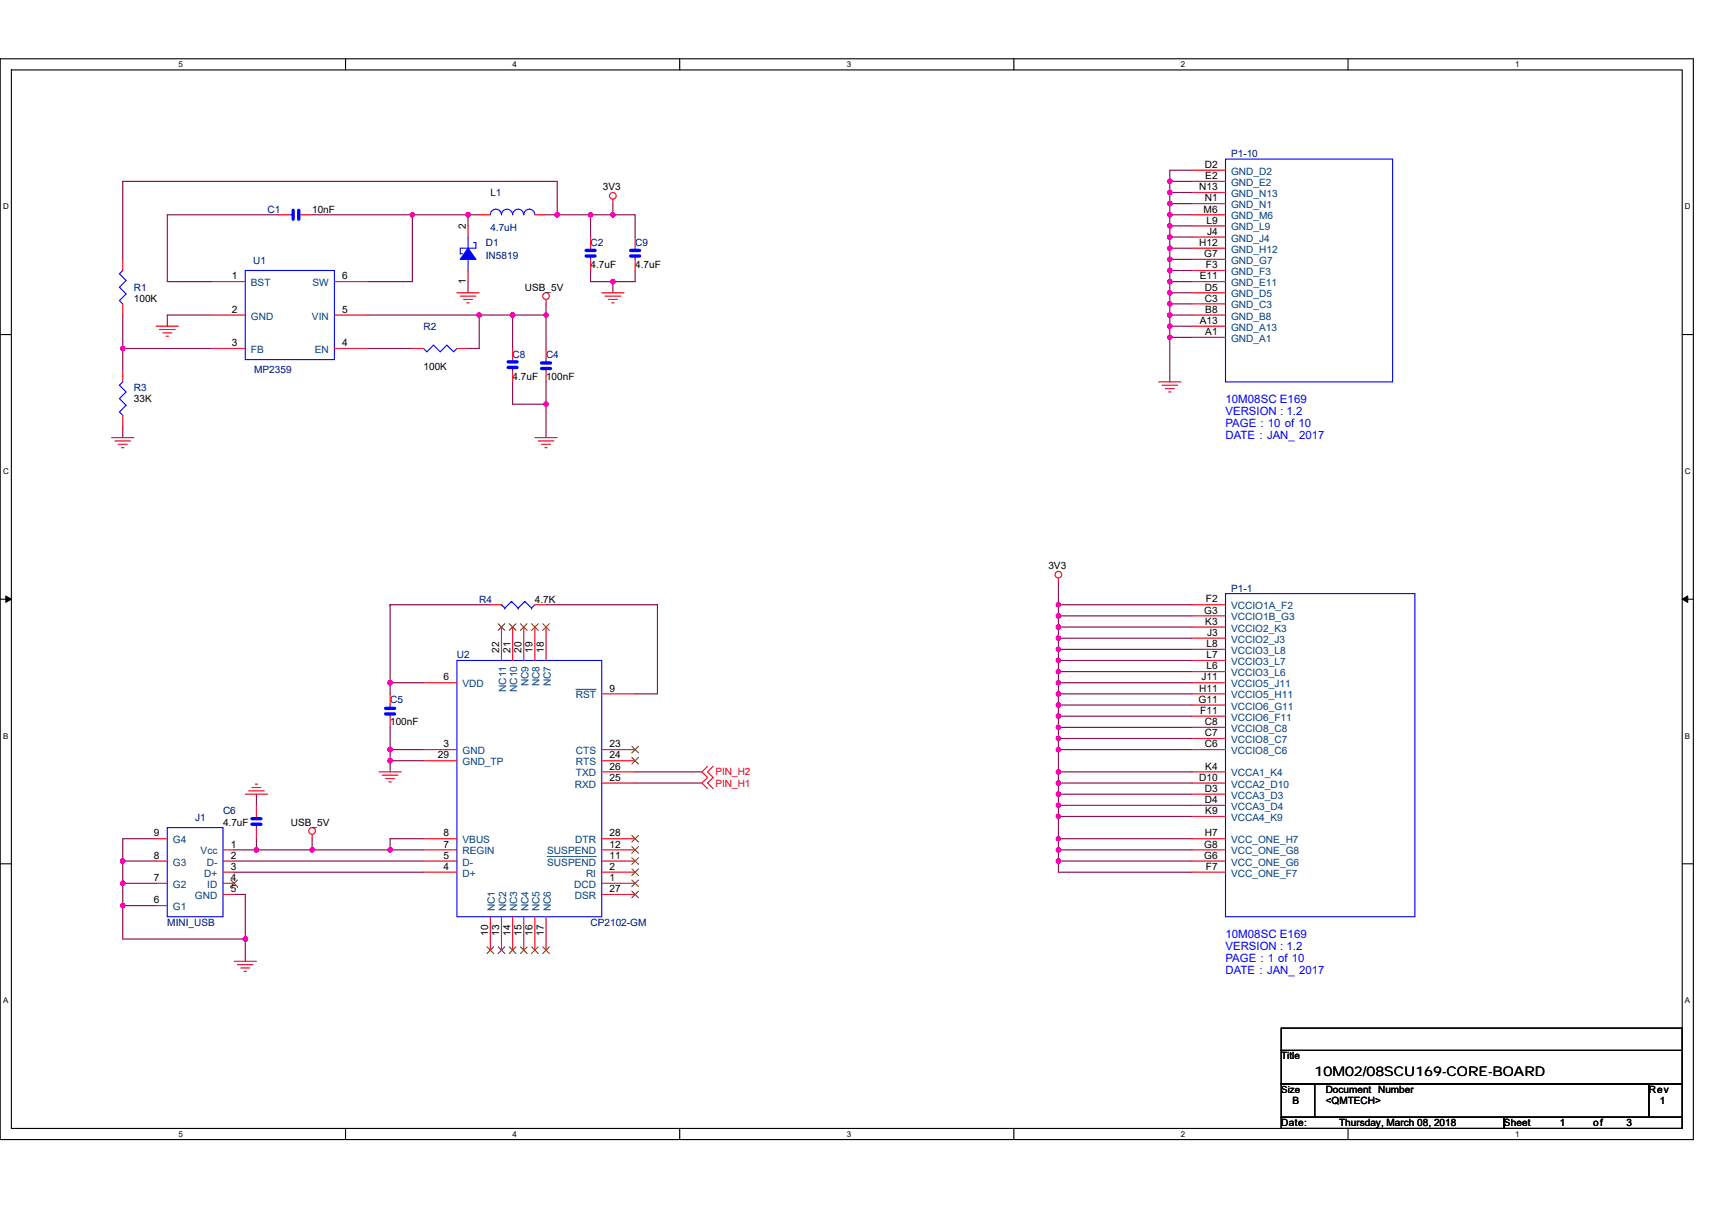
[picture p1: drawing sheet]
<svg xmlns="http://www.w3.org/2000/svg" width="297mm" height="210mm" viewBox="0 0 297 210" stroke-linecap="round" stroke-linejoin="round" font-family="sans-serif">
<path d="M0 10.2h293.5v187.2h-293.5zM2 12.1h289.5v183.4h-289.5z" fill="none" stroke="#000" stroke-width=".19"/>
<g fill="#fff">
<path d="M30.9 10.4h.8v1.5h-.8z"/>
<path d="M30.9 195.7h.8v1.5h-.8z"/>
</g>
<path d="M59.9 10.2v1.9M59.9 195.5v1.9" fill="none" stroke="#000" stroke-width=".19"/>
<g fill="#fff">
<path d="M88.8 10.4h.8v1.5h-.8z"/>
<path d="M88.8 195.7h.8v1.5h-.8z"/>
</g>
<path d="M117.8 10.2v1.9M117.8 195.5v1.9" fill="none" stroke="#000" stroke-width=".19"/>
<g fill="#fff">
<path d="M146.7 10.4h.8v1.5h-.8z"/>
<path d="M146.7 195.7h.8v1.5h-.8z"/>
</g>
<path d="M175.7 10.2v1.9M175.7 195.5v1.9" fill="none" stroke="#000" stroke-width=".19"/>
<g fill="#fff">
<path d="M204.7 10.4h.7v1.5h-.7z"/>
<path d="M204.7 195.7h.7v1.5h-.7z"/>
</g>
<path d="M233.6 10.2v1.9M233.6 195.5v1.9" fill="none" stroke="#000" stroke-width=".19"/>
<g fill="#fff">
<path d="M262.6 10.4h.7v1.5h-.7z"/>
<path d="M262.6 195.7h.7v1.5h-.7z"/>
<path d="M.5 35h1v1.6h-1z"/>
<path d="M292 35h1v1.6h-1z"/>
<path d="M.5 80.9h1v1.5h-1z"/>
<path d="M292 80.9h1v1.5h-1z"/>
</g>
<path d="M0 58h2M291.5 58h2" fill="none" stroke="#000" stroke-width=".19"/>
<g fill="#fff">
<path d="M.5 126.7h.9v1.6h-.9z"/>
<path d="M292 126.7h.9v1.6h-.9z"/>
</g>
<path d="M0 103.8h2M291.5 103.8h2" fill="none" stroke="#000" stroke-width=".19"/>
<path d="M1 103.3l1 .5-1 .6zM291.5 103.8l1-.5v1.1z" fill="#000"/>
<path d="M1 103.3l1 .5-1 .6zM291.5 103.8l1-.5v1.1z" fill="none" stroke="#000" stroke-width=".17"/>
<g fill="#fff">
<path d="M.5 172.6h.9v1.5h-.9z"/>
<path d="M292 172.6h.9v1.5h-.9z"/>
</g>
<path d="M0 149.7h2M291.5 149.7h2M222 178.1h69.5v3.9h-69.5zM222 182h69.5v5.8h-69.5zM222 187.8h5.8v5.8h-5.8zM222 193.6h38.6v1.9h-38.6zM227.8 187.8h57.9v5.8h-57.9zM260.6 193.6h30.9v1.9h-30.9zM285.7 187.8h5.8v5.8h-5.8z" fill="none" stroke="#000" stroke-width=".19"/>
<g fill="none" stroke="#800040" stroke-width=".19">
<path d="M48.3 37.2h-19.3v11.6h7.7M54.1 37.2h17.4M71.5 37.2v11.6h-7.8M71.5 37.2h9.6M81.1 37.2h1.9M81.1 37.2v1.9M94.6 37.2h2M96.6 37.2v-5.8h-75.3v13.5M96.6 37.2h5.8M102.4 37.2v3.9M102.4 37.2h3.8M106.2 37.2h3.9v3.9"/>
<path d="M106.2 35.3v1.9M202.7 39.1h3.9M202.7 31.4h3.9M202.7 39.1v2M202.7 31.4v2M206.6 29.5h-3.9v1.9M206.6 37.2h-3.9v1.9M206.6 35.3h-3.9v1.9M206.6 33.4h-3.9v1.9M21.3 54.6v5.8h15.4M36.7 54.6h-7.7v1.9M63.7 54.6h19.3"/>
<path d="M81.1 48.8v1.9M83 54.6v5.8h-1.9M83 54.6h5.8M88.8 54.6v5.8M88.8 54.6h5.8M94.6 54.6v5.8M94.6 52.7v1.9M102.4 46.9v1.9h3.8M106.2 48.8v1.9M110.1 46.9v1.9h-3.9M202.7 56.5h3.9M202.7 50.7h3.9"/>
<path d="M202.7 46.9h3.9M202.7 43h3.9M202.7 56.5v1.9M202.7 54.6h3.9M202.7 54.6v1.9M202.7 50.7v2M202.7 46.9v1.9M202.7 43v1.9M206.6 58.4h-3.9v7.8M206.6 52.7h-3.9v1.9M206.6 48.8h-3.9v1.9M206.6 44.9h-3.9v2"/>
<path d="M206.6 41.1h-3.9v1.9M21.3 73.9v1.9M21.3 60.4v3.8M63.7 60.4h7.8M88.8 66.2v3.8h5.8M94.6 70v5.8M94.6 66.2v3.8M67.6 104.8h.1M67.6 104.8h17.4M67.6 118.3h5.8M67.6 118.3v1.9M67.6 104.8v13.5"/>
<path d="M94.6 104.8h19.3M113.9 104.8h.1M113.9 104.8v15.4h-3.8M183.4 100.9v3.9h23.2M183.4 106.7h23.2M183.4 104.8h.1M183.4 108.6h23.2M183.4 106.7v1.9M183.4 110.6h23.2M183.4 108.6v2M183.4 112.5h23.2M183.4 110.6v1.9"/>
<path d="M183.4 114.4h23.2M183.4 112.5v1.9M183.4 116.4h23.2M183.4 114.4v2M183.4 118.3h23.2M183.4 116.4v1.9M183.4 118.3v1.9M183.4 104.8v1.9M44.4 137.6v1.9M67.6 129.9v1.9M67.6 131.8h5.8M67.6 131.8v1.9"/>
<path d="M67.6 126v3.9M67.6 129.9h5.8M110.1 133.7h11.6M110.1 135.7h11.6M183.4 120.2h23.2M183.4 122.1h23.2M183.4 120.2v1.9M183.4 124.1h23.2M183.4 122.1v2M183.4 126h23.2M183.4 124.1v1.9M183.4 126v1.9h23.2"/>
<path d="M183.4 127.9v2h23.2M183.4 133.7h23.2M183.4 129.9v3.8M183.4 133.7v2M183.4 137.6h23.2M183.4 137.6v1.9M183.4 139.5v2M183.4 139.5h23.2M183.4 135.7v1.9M183.4 135.7h23.2M21.3 149.2v3.8M21.3 149.2h5.8"/>
<path d="M21.3 153v3.9M21.3 153h5.8M21.3 156.9h5.8M21.3 156.9v5.8h21.2M27.1 145.3h-5.8v3.9M40.6 151.1h32.8M40.6 149.2h32.8M40.6 155h1.9v7.7M40.6 147.2h3.8M44.4 145.3v1.9M44.4 147.2h9.7M54.1 147.2h13.5"/>
<path d="M54.1 145.3v1.9M67.6 147.2h5.8M73.4 145.3h-5.8v1.9M183.4 145.3h23.2M183.4 147.2h23.2M183.4 145.3v1.9M183.4 149.2h23.2M183.4 147.2v2M183.4 149.2v1.9h23.2M183.4 141.5h23.2M183.4 141.5v3.8M42.5 162.7v3.8"/>
</g>
<g fill="#f0f" stroke="#f0f" stroke-width=".19">
<circle cx="83" cy="54.6" r=".38"/>
<circle cx="88.8" cy="54.6" r=".38"/>
<circle cx="94.6" cy="54.6" r=".38"/>
<circle cx="94.6" cy="70" r=".38"/>
<circle cx="81.1" cy="37.2" r=".38"/>
<circle cx="71.5" cy="37.2" r=".38"/>
<circle cx="96.6" cy="37.2" r=".38"/>
<circle cx="21.3" cy="60.4" r=".38"/>
<circle cx="106.2" cy="37.2" r=".38"/>
<circle cx="102.3" cy="37.2" r=".38"/>
<circle cx="44.4" cy="147.2" r=".38"/>
<circle cx="67.6" cy="118.3" r=".38"/>
<circle cx="42.5" cy="162.7" r=".38"/>
<circle cx="21.3" cy="153" r=".38"/>
<circle cx="21.3" cy="149.2" r=".38"/>
<circle cx="21.3" cy="156.9" r=".38"/>
<circle cx="54.1" cy="147.2" r=".38"/>
<circle cx="67.6" cy="147.2" r=".38"/>
<circle cx="67.6" cy="131.8" r=".38"/>
<circle cx="67.6" cy="129.9" r=".38"/>
<circle cx="202.7" cy="58.4" r=".38"/>
<circle cx="202.7" cy="56.5" r=".38"/>
<circle cx="202.7" cy="54.6" r=".38"/>
<circle cx="202.7" cy="50.7" r=".38"/>
<circle cx="202.7" cy="52.7" r=".38"/>
<circle cx="202.7" cy="48.8" r=".38"/>
<circle cx="202.7" cy="46.9" r=".38"/>
<circle cx="202.7" cy="44.9" r=".38"/>
<circle cx="202.7" cy="43" r=".38"/>
<circle cx="202.7" cy="39.1" r=".38"/>
<circle cx="202.7" cy="41.1" r=".38"/>
<circle cx="202.7" cy="35.3" r=".38"/>
<circle cx="202.7" cy="37.2" r=".38"/>
<circle cx="202.7" cy="33.3" r=".38"/>
<circle cx="202.7" cy="31.4" r=".38"/>
<circle cx="183.4" cy="106.7" r=".38"/>
<circle cx="183.4" cy="104.8" r=".38"/>
<circle cx="183.4" cy="108.6" r=".38"/>
<circle cx="183.4" cy="110.6" r=".38"/>
<circle cx="183.4" cy="112.5" r=".38"/>
<circle cx="183.4" cy="114.4" r=".38"/>
<circle cx="183.4" cy="116.4" r=".38"/>
<circle cx="183.4" cy="118.3" r=".38"/>
<circle cx="183.4" cy="120.2" r=".38"/>
<circle cx="183.4" cy="122.1" r=".38"/>
<circle cx="183.4" cy="124.1" r=".38"/>
<circle cx="183.4" cy="126" r=".38"/>
<circle cx="183.4" cy="129.9" r=".38"/>
<circle cx="183.4" cy="127.9" r=".38"/>
<circle cx="183.4" cy="133.7" r=".38"/>
<circle cx="183.4" cy="145.3" r=".38"/>
<circle cx="183.4" cy="147.2" r=".38"/>
<circle cx="183.4" cy="149.2" r=".38"/>
<circle cx="106.2" cy="48.8" r=".38"/>
<circle cx="183.4" cy="135.7" r=".38"/>
<circle cx="183.4" cy="137.6" r=".38"/>
<circle cx="183.4" cy="141.4" r=".38"/>
<circle cx="183.4" cy="139.5" r=".38"/>
</g>
<g fill="none" stroke="#f00" stroke-width=".19">
<path d="M48.3 37.2h1.9M52.2 37.2h1.9M81.1 39.1v2M83 37.2h2M92.7 37.2h1.9M106.2 34.5v.8M206.6 29.5h5.8M206.6 31.4h5.8M206.6 33.4h5.8M206.6 35.3h5.8M206.6 37.2h5.8M206.6 39.1h5.8"/>
<path d="M21.3 52.7v1.9M21.3 44.9v2M27.1 56.5h3.8M27.6 57.1h2.7M28.2 57.7h1.6M28.8 58.3h.4M36.7 48.8h5.8M36.7 54.6h5.8M58 54.6h5.7M58 48.8h5.7M79.2 50.7h3.8M79.8 51.3h2.7"/>
<path d="M80.3 51.9h1.6M80.9 52.5h.4M81.1 46.9v1.9M94.6 51.9v.8M102.4 41.1v1.9M102.4 44.9v2M104.3 50.7h3.8M104.9 51.3h2.7M105.4 51.9h1.6M106 52.5h.4M110.1 41.1v1.9M110.1 44.9v2"/>
<path d="M206.6 41.1h5.8M206.6 43h5.8M206.6 44.9h5.8M206.6 46.9h5.8M206.6 48.8h5.8M206.6 50.7h5.8M206.6 52.7h5.8M206.6 54.6h5.8M206.6 56.5h5.8M206.6 58.4h5.8M19.3 75.8h3.9M19.9 76.4h2.7"/>
<path d="M20.5 77h1.5M21.1 77.6h.4M21.3 72v1.9M21.3 64.2v2M36.7 60.4h5.8M58 60.4h5.7M71.5 60.4h1.9M79.2 60.4h1.9M88.8 60.4v1.9M88.8 64.2v2M92.7 75.8h3.9M93.3 76.4h2.7"/>
<path d="M93.9 77h1.5M94.4 77.6h.4M94.6 64.2v2M94.6 60.4v1.9M200.8 66.2h3.9M201.4 66.7h2.7M202 67.3h1.5M202.5 67.9h.4M73.4 118.3h5.8M85 104.8h1.9M86.9 108.6v5.8M88.8 108.6v5.8"/>
<path d="M90.8 108.6v5.8M92.7 104.8h1.9M92.7 108.6v5.8M94.6 108.6v5.8M183.4 100.1v.8M206.6 104.8h5.8M206.6 106.7h5.8M206.6 108.6h5.8M206.6 110.6h5.8M206.6 112.5h5.8M206.6 114.4h5.8M206.6 116.4h5.8"/>
<path d="M206.6 118.3h5.8M42.5 137.6h3.9M43.1 137h2.7M43.7 136.4h1.5M44.2 135.9h.4M44.4 139.5v2M65.7 133.7h3.8M66.3 134.3h2.7M66.8 134.9h1.6M67.4 135.5h.4M67.6 124.1v1.9M67.6 120.2v1.9"/>
<path d="M73.4 129.9h5.8M73.4 131.8h5.8M104.3 120.2h5.8M104.3 129.9h5.8M104.3 131.8h5.8M104.3 135.7h5.8M104.3 133.7h5.8M122.6 132.8l-.9 .9 .9 1-.9 1 .9 .9M123.6 132.8l-1 .9 1 1-1 1 1 .9M206.6 120.2h5.8M206.6 122.1h5.8M206.6 124.1h5.8"/>
<path d="M206.6 126h5.8M206.6 127.9h5.8M206.6 129.9h5.8M206.6 133.7h5.8M206.6 135.7h5.8M206.6 137.6h5.8M206.6 139.5h5.8M27.1 149.2h1.9M27.1 145.3h1.9M27.1 153h1.9M27.1 156.9h1.9M38.6 147.2h2"/>
<path d="M38.6 149.2h2M38.6 151.1h2M38.6 153h2M38.6 155h2M44.4 143.4v1.9M54.1 144.5v.8M73.4 151.1h5.8M73.4 149.2h5.8M73.4 147.2h5.8M73.4 145.3h5.8M85 158.8v5.8M86.9 158.8v5.8"/>
<path d="M88.8 158.8v5.8M90.8 158.8v5.8M92.7 158.8v5.8M94.6 158.8v5.8M104.3 153h5.8M104.3 151.1h5.8M104.3 149.2h5.8M104.3 147.2h5.8M104.3 155h5.8M104.3 145.3h5.8M206.6 141.5h5.8M206.6 145.3h5.8"/>
<path d="M206.6 147.2h5.8M206.6 149.2h5.8M206.6 151.1h5.8M40.6 166.5h3.8M41.2 167.1h2.7M41.7 167.7h1.6M42.3 168.3h.4"/>
<circle cx="106.2" cy="33.9" r=".58"/>
<circle cx="94.6" cy="51.3" r=".58"/>
<circle cx="183.4" cy="99.6" r=".58"/>
<circle cx="54.1" cy="144" r=".58"/>
</g>
<g fill="none" stroke="#00f" stroke-width=".58">
<path d="M50.8 36.4v1.6M51.8 36.4v1.6M101.6 44.4h1.5M101.6 43.4h1.5M109.3 44.4h1.5M109.3 43.4h1.5M88.1 63.7h1.5M88.1 62.7h1.5M93.9 63.8h1.5M93.9 62.9h1.5M66.8 123.7h1.6M66.8 122.7h1.6"/>
<path d="M43.7 142.8h1.5M43.7 141.8h1.5"/>
</g>
<g fill="none" stroke="#00f" stroke-width=".19">
<path d="M50.2 37.2h.6M51.8 37.2h.4M85 37.2a.96 .96 0 0 1 .9-1 .96 .96 0 0 1 1 1 .97 .97 0 0 1 1-1 .97 .97 0 0 1 .9 1 .97 .97 0 0 1 1-1 .97 .97 0 0 1 1 1 .97 .97 0 0 1 .9-1 .97 .97 0 0 1 1 1M212.4 27.6h28.9v38.6h-28.9zM21.3 46.9l-.6 .5 1.2 1.2-1.2 1.2 1.2 1.1-1.2 1.2 .6 .6M42.5 46.9h15.5v15.4h-15.5zM81.1 44.9v2M81.1 41.1v1.9M82.1 42h.4v1h-2.7v1h.4M102.4 44.4v.5M102.4 43v.4M110.1 44.4v.5"/>
<path d="M110.1 43v.4M21.3 66.2l-.6 .5 1.2 1.2-1.2 1.2 1.2 1.1-1.2 1.2 .6 .6M79.2 60.4l-.6 .6-1.2-1.2-1.1 1.2-1.2-1.2-1.1 1.2-.6-.6M88.8 63.7v.5M88.8 62.3v.4M94.6 63.8v.4M94.6 62.3v.6M79.2 114.4h25.1v44.4h-25.1zM86.9 104.8h.1M86.9 104.8l.6 .6M87.5 105.4h.1M88.6 104.2h.1"/>
<path d="M88.6 104.2l-1.1 1.2M88.6 104.2l1.2 1.2M89.8 105.4h.1M91 104.2h.1M91 104.2l-1.2 1.2M91 104.2l1.1 1.2M92.1 105.4h.1M92.7 104.8l-.6 .6M212.4 102.8h32.8v56h-32.8zM67.6 123.7v.4M67.6 122.1v.6M29 143.4h9.6v15.4h-9.6z"/>
<path d="M44.4 142.8v.6M44.4 141.5v.3"/>
</g>
<path d="M81.1 43l1.4 1.9h-2.7z" fill-rule="evenodd" fill="#00f" stroke="#00f" stroke-width=".19"/>
<g fill="none" stroke="#804000" stroke-width=".17">
<path d="M86.3 108.1l1.2 1.1M87.5 108.1l-1.2 1.1M88.3 108.1l1.1 1.1M89.4 108.1l-1.1 1.1M90.2 108.1l1.2 1.1M91.3 108.1l-1.1 1.1M92.1 108.1l1.2 1.1M93.3 108.1l-1.2 1.1M94.1 108.1l1.1 1.1M95.2 108.1l-1.2 1.1M109.5 129.3l1.2 1.2M109.5 131.2l1.2 1.2"/>
<path d="M110.6 129.3l-1.1 1.2M110.6 131.2l-1.1 1.2M40 153.6h.1M40 152.5l1.2 1.1M41.2 152.5l-1.2 1.1M41.2 153.6h.1M109.5 152.5l1.2 1.1M109.5 150.5l1.2 1.2M109.5 148.6l1.2 1.2M109.5 146.7l1.2 1.1M109.5 154.4l1.2 1.1M109.5 144.7l1.2 1.2"/>
<path d="M110.6 152.5l-1.1 1.1M110.6 150.5l-1.1 1.2M110.6 148.6l-1.1 1.2M110.6 146.7l-1.1 1.1M110.6 154.4l-1.1 1.1M110.6 144.7l-1.1 1.2M84.4 164l1.2 1.2M85.6 164l-1.2 1.2M86.3 164l1.2 1.2M87.5 164l-1.2 1.2M88.3 164l1.1 1.2M89.4 164l-1.1 1.2"/>
<path d="M90.2 164l1.2 1.2M91.3 164l-1.1 1.2M92.1 164l1.2 1.2M93.3 164l-1.2 1.2M94.1 164l1.1 1.2M95.2 164l-1.2 1.2"/>
</g>
<path d="M99.8 119.4h3.5M94.8 148.4h8.5" fill="none" stroke="#004080" stroke-width=".17"/>
<text font-size="2.3" x="227.8" y="186.5">10M02/08SCU169-CORE-BOARD</text>
<g font-size="2" fill="#00f">
<text x="212.4" y="69.9">10M08SC E169</text>
<text x="212.4" y="71.9">VERSION : 1.2</text>
<text x="212.4" y="74">PAGE : 10 of 10</text>
<text x="212.4" y="76">DATE : JAN_ 2017</text>
<text x="212.4" y="162.6">10M08SC E169</text>
<text x="212.4" y="164.6">VERSION : 1.2</text>
<text x="212.4" y="166.6">PAGE : 1 of 10</text>
<text x="212.4" y="168.7">DATE : JAN_ 2017</text>
</g>
<g font-size="1.7">
<text x="208.8" y="29.1">D2</text>
<text x="104.5" y="33">3V3</text>
<text x="207.8" y="33">N13</text>
<text x="208.8" y="34.9">N1</text>
<text x="208.9" y="31">E2</text>
<text x="54.1" y="36.8">10nF</text>
<text x="80.7" y="39.7" transform="rotate(-90 80.7 39.7)">2</text>
<text x="208.6" y="36.8">M6</text>
<text x="209.1" y="38.7">L9</text>
<text x="209.2" y="40.7">J4</text>
<text x="102.4" y="46.5">4.7uF</text>
<text x="110.1" y="46.5">4.7uF</text>
<text x="207.8" y="42.6">H12</text>
<text x="208.7" y="44.5">G7</text>
<text x="209" y="46.5">F3</text>
<text x="23.2" y="52.3">100K</text>
<text x="40.2" y="48.4">1</text>
<text x="59.3" y="48.4">6</text>
<text x="80.7" y="49.2" transform="rotate(-90 80.7 49.2)">1</text>
<text x="91" y="50.4">USB_5V</text>
<text x="207.9" y="48.4">E11</text>
<text x="208.8" y="50.3">D5</text>
<text x="208.8" y="52.3">C3</text>
<text x="40.2" y="54.2">2</text>
<text x="40.2" y="60">3</text>
<text x="59.3" y="60">4</text>
<text x="59.3" y="54.2">5</text>
<text x="207.9" y="56.1">A13</text>
<text x="208.9" y="54.2">B8</text>
<text x="208.9" y="58.1">A1</text>
<text x="73.4" y="64.1">100K</text>
<text x="88.8" y="65.8">4.7uF</text>
<text x="94.6" y="65.8">100nF</text>
<text x="23.2" y="69.7">33K</text>
<text x="181.7" y="98.6">3V3</text>
<text x="92.7" y="104.4">4.7K</text>
<text x="208.7" y="106.3">G3</text>
<text x="209" y="104.4">F2</text>
<text x="86.5" y="113.1" transform="rotate(-90 86.5 113.1)">22</text>
<text x="88.4" y="113.1" transform="rotate(-90 88.4 113.1)">21</text>
<text x="90.4" y="113.1" transform="rotate(-90 90.4 113.1)">20</text>
<text x="92.3" y="113.1" transform="rotate(-90 92.3 113.1)">19</text>
<text x="94.2" y="113.1" transform="rotate(-90 94.2 113.1)">18</text>
<text x="208.9" y="108.2">K3</text>
<text x="209.1" y="112.1">L8</text>
<text x="209.2" y="110.2">J3</text>
<text x="76.9" y="117.9">6</text>
<text x="105.6" y="119.8">9</text>
<text x="207.8" y="119.8">H11</text>
<text x="208.2" y="117.9">J11</text>
<text x="209.1" y="114">L7</text>
<text x="209.1" y="116">L6</text>
<text x="67.6" y="125.6">100nF</text>
<text x="207.7" y="121.8">G11</text>
<text x="208" y="123.7">F11</text>
<text x="208.8" y="125.6">C8</text>
<text x="75.9" y="131.4">29</text>
<text x="76.9" y="129.5">3</text>
<text x="105.6" y="129.5">23</text>
<text x="105.6" y="131.4">24</text>
<text x="208.8" y="127.5">C7</text>
<text x="208.8" y="129.5">C6</text>
<text x="105.6" y="133.3">26</text>
<text x="105.6" y="135.3">25</text>
<text x="207.8" y="135.3">D10</text>
<text x="208.8" y="137.2">D3</text>
<text x="208.9" y="133.3">K4</text>
<text x="38.6" y="143">4.7uF</text>
<text x="50.4" y="143">USB_5V</text>
<text x="208.8" y="139.1">D4</text>
<text x="208.9" y="141.1">K9</text>
<text x="26.7" y="148.8">8</text>
<text x="26.7" y="144.9">9</text>
<text x="40" y="146.9">1</text>
<text x="40" y="148.8">2</text>
<text x="76.9" y="148.8">5</text>
<text x="76.9" y="146.9">7</text>
<text x="76.9" y="144.9">8</text>
<text x="105.6" y="148.8">11</text>
<text x="105.6" y="144.9">28</text>
<text x="105.6" y="146.9">12</text>
<text x="208.7" y="146.9">G8</text>
<text x="208.7" y="148.8">G6</text>
<text x="208.8" y="144.9">H7</text>
<text x="26.7" y="152.6">7</text>
<text x="40" y="150.7">3</text>
<text x="40" y="154.6">5</text>
<text x="40" y="152.6">4</text>
<text x="76.9" y="150.7">4</text>
<text x="105.6" y="150.7">2</text>
<text x="105.6" y="154.6">27</text>
<text x="105.6" y="152.6">1</text>
<text x="209" y="150.7">F7</text>
<text x="26.7" y="156.5">6</text>
<text x="84.6" y="162.1" transform="rotate(-90 84.6 162.1)">10</text>
<text x="86.5" y="162.1" transform="rotate(-90 86.5 162.1)">13</text>
<text x="88.4" y="162.1" transform="rotate(-90 88.4 162.1)">14</text>
<text x="90.4" y="162.1" transform="rotate(-90 90.4 162.1)">15</text>
<text x="92.3" y="162.1" transform="rotate(-90 92.3 162.1)">16</text>
<text x="94.2" y="162.1" transform="rotate(-90 94.2 162.1)">17</text>
<text x="222" y="183.6">Title</text>
<text x="222" y="189.3">Size</text>
<text x="224" y="191.3">B</text>
<text x="229.8" y="189.4">Document Number</text>
<text x="229.8" y="191.3">&lt;QMTECH&gt;</text>
<text x="285.7" y="189.4">Rev</text>
<text x="287.7" y="191.3">1</text>
<text x="222" y="195.1">Date:</text>
<text x="232.1" y="195.1">Thursday, March 08, 2018</text>
<text x="260.6" y="195.1">Sheet</text>
<text x="270.3" y="195.1">1</text>
<text x="276.1" y="195.1">of</text>
<text x="281.9" y="195.1">3</text>
</g>
<g font-size="1.7" fill="#000080">
<text x="213.3" y="27.2">P1-10</text>
<text x="85" y="34">L1</text>
<text x="46.4" y="36.8">C1</text>
<text x="85" y="39.9">4.7uH</text>
<text x="43.9" y="45.7">U1</text>
<text x="84.2" y="42.6">D1</text>
<text x="84.2" y="45">IN5819</text>
<text x="102.4" y="42.6">C2</text>
<text x="110.1" y="42.6">C9</text>
<text x="23.2" y="50.4">R1</text>
<text x="73.4" y="57.1">R2</text>
<text x="44.1" y="64.6">MP2359</text>
<text x="88.8" y="61.9">C8</text>
<text x="94.6" y="61.9">C4</text>
<text x="23.2" y="67.7">R3</text>
<text x="83" y="104.4">R4</text>
<text x="213.3" y="102.5">P1-1</text>
<text x="79.2" y="114.1">U2</text>
<text x="67.6" y="121.8">C5</text>
<text x="33.8" y="142.2">J1</text>
<text x="38.6" y="141.1">C6</text>
<text x="29" y="160.4">MINI_USB</text>
<text x="102.4" y="160.4">CP2102-GM</text>
</g>
<g font-size="1.7" fill="#004080">
<text x="213.3" y="30.3">GND_D2</text>
<text x="213.3" y="32.2">GND_E2</text>
<text x="213.3" y="34.1">GND_N13</text>
<text x="213.3" y="36.1">GND_N1</text>
<text x="213.3" y="38">GND_M6</text>
<text x="213.3" y="39.9">GND_L9</text>
<text x="213.3" y="41.9">GND_J4</text>
<text x="213.3" y="43.8">GND_H12</text>
<text x="213.3" y="45.7">GND_G7</text>
<text x="213.3" y="47.7">GND_F3</text>
<text x="43.5" y="49.6">BST</text>
<text x="54.2" y="49.6">SW</text>
<text x="213.3" y="49.6">GND_E11</text>
<text x="213.3" y="51.5">GND_D5</text>
<text x="213.3" y="53.4">GND_C3</text>
<text x="43.5" y="55.4">GND</text>
<text x="54.1" y="55.4">VIN</text>
<text x="213.3" y="55.4">GND_B8</text>
<text x="213.3" y="57.3">GND_A13</text>
<text x="213.3" y="59.2">GND_A1</text>
<text x="43.5" y="61.2">FB</text>
<text x="54.5" y="61.2">EN</text>
<text x="213.3" y="105.6">VCCIO1A_F2</text>
<text x="213.3" y="107.5">VCCIO1B_G3</text>
<text x="213.3" y="109.4">VCCIO2_K3</text>
<text x="213.3" y="111.4">VCCIO2_J3</text>
<text x="213.3" y="113.3">VCCIO3_L8</text>
<text x="80.2" y="119.1">VDD</text>
<text x="87.7" y="119.9" transform="rotate(-90 87.7 119.9)">NC11</text>
<text x="89.6" y="119.9" transform="rotate(-90 89.6 119.9)">NC10</text>
<text x="91.6" y="118.9" transform="rotate(-90 91.6 118.9)">NC9</text>
<text x="93.5" y="118.9" transform="rotate(-90 93.5 118.9)">NC8</text>
<text x="95.4" y="118.9" transform="rotate(-90 95.4 118.9)">NC7</text>
<text x="213.3" y="115.2">VCCIO3_L7</text>
<text x="213.3" y="117.1">VCCIO3_L6</text>
<text x="213.3" y="119.1">VCCIO5_J11</text>
<text x="99.8" y="121">RST</text>
<text x="213.3" y="121">VCCIO5_H11</text>
<text x="213.3" y="122.9">VCCIO6_G11</text>
<text x="213.3" y="124.9">VCCIO6_F11</text>
<text x="80.2" y="130.7">GND</text>
<text x="99.8" y="130.7">CTS</text>
<text x="213.3" y="126.8">VCCIO8_C8</text>
<text x="213.3" y="128.7">VCCIO8_C7</text>
<text x="213.3" y="130.7">VCCIO8_C6</text>
<text x="80.2" y="132.6">GND_TP</text>
<text x="99.6" y="136.4">RXD</text>
<text x="99.8" y="132.6">RTS</text>
<text x="99.8" y="134.5">TXD</text>
<text x="213.3" y="134.5">VCCA1_K4</text>
<text x="213.3" y="136.4">VCCA2_D10</text>
<text x="213.3" y="138.4">VCCA3_D3</text>
<text x="213.3" y="140.3">VCCA3_D4</text>
<text x="213.3" y="142.2">VCCA4_K9</text>
<text x="30" y="150">G3</text>
<text x="30" y="146.1">G4</text>
<text x="34.8" y="148">Vcc</text>
<text x="35.8" y="150">D-</text>
<text x="80.2" y="150">D-</text>
<text x="80.2" y="148">REGIN</text>
<text x="80.2" y="146.1">VBUS</text>
<text x="94.8" y="150">SUSPEND</text>
<text x="94.8" y="148">SUSPEND</text>
<text x="99.7" y="146.1">DTR</text>
<text x="213.3" y="146.1">VCC_ONE_H7</text>
<text x="213.3" y="148">VCC_ONE_G8</text>
<text x="213.3" y="150">VCC_ONE_G6</text>
<text x="30" y="153.8">G2</text>
<text x="33.8" y="155.8">GND</text>
<text x="35.4" y="151.9">D+</text>
<text x="35.9" y="153.8">ID</text>
<text x="80.2" y="151.9">D+</text>
<text x="99.5" y="153.8">DCD</text>
<text x="99.6" y="155.8">DSR</text>
<text x="101.6" y="151.9">RI</text>
<text x="213.3" y="151.9">VCC_ONE_F7</text>
<text x="30" y="157.7">G1</text>
<text x="85.8" y="157.9" transform="rotate(-90 85.8 157.9)">NC1</text>
<text x="87.7" y="157.9" transform="rotate(-90 87.7 157.9)">NC2</text>
<text x="89.6" y="157.9" transform="rotate(-90 89.6 157.9)">NC3</text>
<text x="91.6" y="157.9" transform="rotate(-90 91.6 157.9)">NC4</text>
<text x="93.5" y="157.9" transform="rotate(-90 93.5 157.9)">NC5</text>
<text x="95.4" y="157.9" transform="rotate(-90 95.4 157.9)">NC6</text>
</g>
<g font-size="1.7" fill="#f00">
<text x="124" y="134.3">PIN_H2</text>
<text x="124" y="136.3">PIN_H1</text>
</g>
<g font-size="1.4">
<text x="30.9" y="11.6">5</text>
<text x="88.8" y="11.6">4</text>
<text x="146.7" y="11.6">3</text>
<text x="204.7" y="11.6">2</text>
<text x="262.6" y="11.6">1</text>
<text x=".5" y="36.3">D</text>
<text x="292" y="36.3">D</text>
<text x=".5" y="82.1">C</text>
<text x="292" y="82.1">C</text>
<text x=".5" y="128">B</text>
<text x="292" y="128">B</text>
<text x=".5" y="173.8">A</text>
<text x="292" y="173.8">A</text>
<text x="30.9" y="196.9">5</text>
<text x="88.8" y="196.9">4</text>
<text x="146.7" y="196.9">3</text>
<text x="204.7" y="196.9">2</text>
<text x="262.6" y="196.9">1</text>
</g>
</svg>
